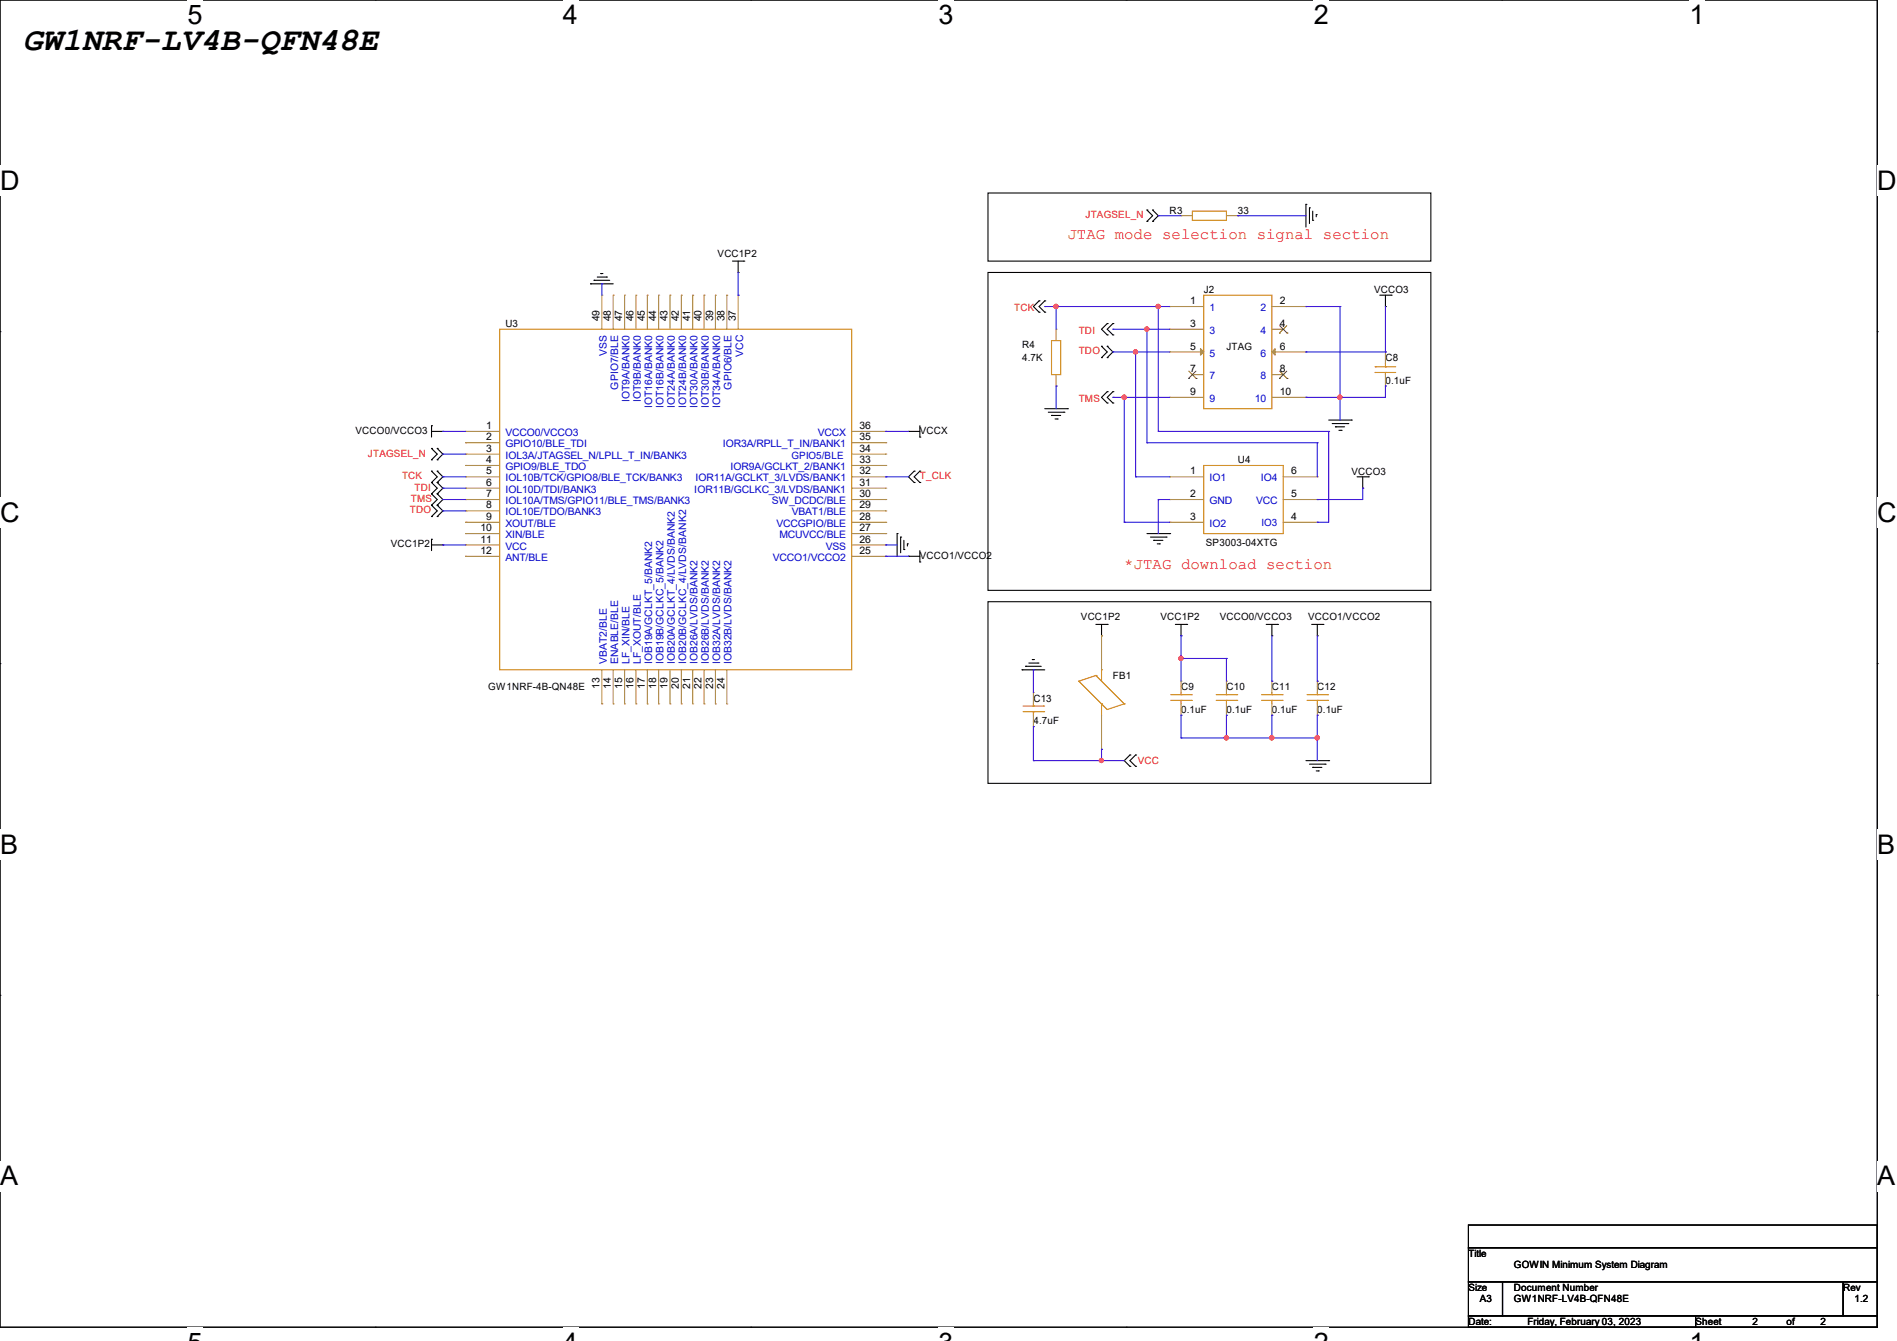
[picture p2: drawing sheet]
<svg xmlns="http://www.w3.org/2000/svg" width="297mm" height="210mm" viewBox="0 0 297 210" stroke-linecap="round" stroke-linejoin="round" font-family="sans-serif">
<path d="M0 0h293.9v207.9h-293.9z" fill="none" stroke="#000" stroke-width=".17"/>
<g fill="#fff">
<path d="M29.4 0h2.3v4.7h-2.3z"/>
<path d="M29.4 207.9h2.3v2.1h-2.3z"/>
</g>
<path d="M58.8 0h.1M58.8 207.9h.1" fill="none" stroke="#000" stroke-width=".17"/>
<g fill="#fff">
<path d="M88.1 0h2.4v4.7h-2.4z"/>
<path d="M88.1 207.9h2.4v2.1h-2.4z"/>
</g>
<path d="M117.6 0h.1M117.6 207.9h.1" fill="none" stroke="#000" stroke-width=".17"/>
<g fill="#fff">
<path d="M146.9 0h2.4v4.7h-2.4z"/>
<path d="M146.9 207.9h2.4v2.1h-2.4z"/>
</g>
<path d="M176.3 0h.1M176.3 207.9h.1" fill="none" stroke="#000" stroke-width=".17"/>
<g fill="#fff">
<path d="M205.7 0h2.4v4.7h-2.4z"/>
<path d="M205.7 207.9h2.4v2.1h-2.4z"/>
</g>
<path d="M235.1 0h.1M235.1 207.9h.1" fill="none" stroke="#000" stroke-width=".17"/>
<g fill="#fff">
<path d="M264.5 0h2.4v4.7h-2.4z"/>
<path d="M264.5 207.9h2.4v2.1h-2.4z"/>
<path d="M0 26h3v4.7h-3z"/>
<path d="M293.9 26h3.1v4.7h-3.1z"/>
<path d="M0 77.9h3v4.7h-3z"/>
<path d="M293.9 77.9h3.1v4.7h-3.1z"/>
</g>
<path d="M0 51.9h.1M293.9 51.9h.1" fill="none" stroke="#000" stroke-width=".17"/>
<g fill="#fff">
<path d="M0 129.9h2.8v4.7h-2.8z"/>
<path d="M293.9 129.9h2.9v4.7h-2.9z"/>
</g>
<path d="M0 103.9h.1M293.9 103.9h.1" fill="none" stroke="#000" stroke-width=".17"/>
<g fill="#fff">
<path d="M0 181.8h2.8v4.8h-2.8z"/>
<path d="M293.8 181.8h3v4.8h-3z"/>
</g>
<g fill="none" stroke="#000" stroke-width=".17">
<path d="M154.7 30.2h69.3v10.7h-69.3zM179.6 32.9h.1M179.6 34.7h.1M179.6 32.9l.9 .9-.9 .9M180.5 34.7h.1M180.5 32.9h.1M180.5 32.9l.9 .9-.9 .9M204.5 32h.1M204.5 32v3.6M205 32.6h.1M205 32.6v2.4M205.5 34.5h.1"/>
<path d="M205.5 33.1v1.4M206.1 33.6h.1M206.1 33.6v.4M92.5 44.4h.1M92.5 44.4h3.5M93 43.9h.1M93 43.9h2.5M93.5 43.4h1.5M94.1 42.8h.1M94.1 42.8h.3M95 43.4h.1M114.7 40.9h1.8"/>
<path d="M115.6 42.7h.1M115.6 40.9v1.8M116.5 40.9h.1M154.7 42.7h69.3v49.8h-69.3zM162.7 47.1h.1M162.7 48.9h.1M162.7 47.1l-.9 .9 .9 .9M163.6 47.1h.1M163.6 48.9h.1M163.6 47.1l-.9 .9 .9 .9M172.5 54.2h.1M172.5 56h.1"/>
<path d="M172.5 54.2l.9 .9-.9 .9M173.4 50.7h.1M173.4 52.5h.1M173.4 56h.1M173.4 54.2h.1M173.4 50.7l-.9 .9 .9 .9M173.4 54.2l.8 .9-.8 .9M174.2 50.7h.1M174.2 52.5h.1M174.2 50.7l-.8 .9 .8 .9M216 46.2h1.8M216.9 48h.1"/>
<path d="M216.9 46.2v1.8M217.8 46.2h.1M67.6 66.7h.1M67.6 70.2h.1M67.6 72h.1M67.6 73.8h.1M67.6 75.6h.1M67.6 77.3h.1M67.6 79.1h.1M67.6 66.7v1.8M67.6 67.6h1.7M67.6 70.2l.9 .9-.9 .9"/>
<path d="M67.6 73.8l.9 .9-.9 .9M67.6 75.6l.9 .9-.9 .8M67.6 79.1l.9 .9-.9 .9M67.6 77.3l.9 .9-.9 .9M68.5 72h.1M68.5 70.2h.1M68.5 75.6h.1M68.5 73.8h.1M68.5 77.3h.1M68.5 79.1h.1M68.5 70.2l.8 .9-.8 .9M68.5 73.8l.8 .9-.8 .9"/>
<path d="M68.5 75.6l.8 .9-.8 .8M68.5 79.1l.8 .9-.8 .9M68.5 77.3l.8 .9-.8 .9M69.3 67.6h.1M142.2 67.6h.1M142.2 67.6h1.8M143.1 73.8h.1M143.1 75.6h.1M143.1 73.8l-.9 .9 .9 .9M144 68.5h.1M144 75.6h.1M144 73.8h.1"/>
<path d="M144 66.7v1.8M144 73.8l-.9 .9 .9 .9M163.6 64h3.5M164.1 64.6h2.5M164.6 65.1h.1M164.6 65.1h1.5M165.2 65.6h.3M165.5 65.6h.1M166.6 64.6h.1M167.1 64h.1M173.4 61.3h.1M173.4 63.1h.1"/>
<path d="M173.4 61.3l-.9 .9 .9 .9M174.2 61.3h.1M174.2 63.1h.1M174.2 61.3l-.8 .9 .8 .9M208 65.8h3.6M208.6 66.3h2.4M209.1 66.8h.1M209.1 66.8h1.4M209.6 67.4h.4M210 67.4h.1M211 66.3h.1M211.6 65.8h.1"/>
<path d="M212.5 74.7h1.7M213.4 76.5h.1M213.4 74.7v1.8M214.2 74.7h.1M67.6 84.5h.1M67.6 80.9h.1M67.6 85.3h1.7M67.6 84.5v1.7M68.5 80.9h.1M69.3 85.3h.1M140.5 83.6h.1M140.5 83.6v3.5"/>
<path d="M141 84.1h.1M141 84.1v2.5M141.5 86.1h.1M141.5 84.6v1.5M142.1 85.2h.1M142.1 85.2v.3M142.2 87.1h.1M142.2 87.1h1.8M144 88h.1M144 86.2v1.8M154.7 94.2h69.3v28.5h-69.3zM171.6 97.8h1.8"/>
<path d="M172.5 99.6h.1M172.5 97.8v1.8M173.4 97.8h.1M179.6 83.6h3.5M180.1 84.1h2.5M180.6 84.6h.1M180.6 84.6h1.5M181.2 85.2h.3M181.5 85.2h.1M182.6 84.1h.1M183.1 83.6h.1M184 97.8h1.8"/>
<path d="M184.9 99.6h.1M184.9 97.8v1.8M185.8 97.8h.1M198.2 97.8h1.8M199.1 99.6h.1M199.1 97.8v1.8M200 97.8h.1M205.4 97.8h1.7M206.2 99.6h.1M206.2 97.8v1.8M207.1 97.8h.1M160 104.9h.1"/>
<path d="M160 104.9h3.6M160.6 104.4h.1M160.6 104.4h2.4M161.1 103.8h1.4M161.6 103.3h.1M161.6 103.3h.4M162.5 103.8h.1M176.9 118.2h.1M176.9 118.2l-.9 .9 .9 .9M177.8 118.2h.1M177.8 118.2l-.9 .9 .9 .9M204.5 119.1h3.5"/>
<path d="M205 119.7h2.5M207.5 119.7h.1M208 119.1h.1M176.9 120h.1M177.8 120h.1M205.5 120.2h.1M205.5 120.2h1.5M206.1 120.7h.3M206.4 120.7h.1M0 155.9h.1M293.9 155.9h.1M229.9 191.9h64v3.5h-64z"/>
<path d="M229.9 195.4h64v5.3h-64zM229.9 200.7h5.3v5.4h-5.3zM229.9 206.1h35.6v1.8h-35.6zM235.2 200.7h53.4v5.4h-53.4zM265.5 206.1h28.4v1.8h-28.4zM288.6 200.7h5.3v5.4h-5.3z"/>
</g>
<g fill="none" stroke="#cc8006" stroke-width=".17">
<path d="M186.7 33.1h5.3v1.4h-5.3zM78.2 51.6h55.1v53.3h-55.1zM164.6 53.3h1.5v5.4h-1.5zM188.5 46.2h10.6v17.8h-10.6zM215.3 57.4h.1M215.3 58.3h.1M215.3 57.4h3.2M215.3 58.3h3.2M216.9 58.3h.1M216.9 57.4h.1M216.9 56.9v.5M216.9 58.3v.4"/>
<path d="M188.5 72.9h12.4v10.7h-12.4zM160.2 111.5h3.2M160.2 110.6h3.2M161.8 110.6h.1M161.8 111.5h.1M161.8 110.2v.4M161.8 111.5v.5M163.4 111.5h.1M163.4 110.6h.1M168.9 106.7h.1M168.9 106.7l4.5 4.4 2.6-.9M171.6 105.8h.1"/>
<path d="M171.6 105.8l4.4 4.4M171.6 105.8l-2.7 .9M172.5 110.2h.1M172.5 104.9h.1M172.5 104.9v1.8M172.5 110.2v1.8M176 110.2h.1M183.3 109.7h3.2M183.3 108.8h3.2M184.9 108.8h.1M184.9 109.7h.1M184.9 108.5v.3"/>
<path d="M184.9 109.7v.5M186.5 109.7h.1M186.5 108.8h.1M190.4 109.7h3.2M190.4 108.8h3.2M192 108.8h.1M192 109.7h.1M192 108.5v.3M192 109.7v.5M193.6 109.7h.1M193.6 108.8h.1M197.5 109.7h3.2"/>
<path d="M197.5 108.8h3.2M199.1 108.8h.1M199.1 109.7h.1M199.1 108.5v.3M199.1 109.7v.5M200.7 109.7h.1M200.7 108.8h.1M204.6 109.7h3.3M204.6 108.8h3.3M206.2 108.8h.1M206.2 109.7h.1M206.2 108.5v.3"/>
<path d="M206.2 109.7v.5M207.9 109.7h.1M207.9 108.8h.1"/>
</g>
<g fill="none" stroke="#a84" stroke-width=".17">
<path d="M184.9 33.8h.1M184.9 33.8h1.8M192 33.8h1.8M193.8 33.8h.1M94.2 46.2h.1M94.2 46.2v5.4M96 46.2h.1M96 46.2v5.4M97.8 46.2h.1M97.8 46.2v5.4M99.6 46.2h.1M99.6 46.2v5.4"/>
<path d="M101.3 46.2h.1M101.3 46.2v5.4M103.1 46.2h.1M103.1 46.2v5.4M104.9 46.2h.1M104.9 46.2v5.4M106.7 46.2h.1M106.7 46.2v5.4M108.5 46.2h.1M108.5 46.2v5.4M110.2 46.2h.1M110.2 46.2v5.4"/>
<path d="M112 46.2h.1M112 46.2v5.4M113.8 46.2h.1M113.8 46.2v5.4M115.6 46.2h.1M115.6 46.2v5.4M165.4 51.6h.1M165.4 51.6v1.7M165.4 58.7v1.8M183.1 48h.1M183.1 51.6h.1M183.1 55.1h.1"/>
<path d="M183.1 48h5.4M183.1 51.6h5.4M183.1 55.1h5.4M186.7 58.7h.1M186.7 58.7h1.8M199.1 48h5.4M199.1 51.6h1.8M199.1 55.1h5.4M199.1 58.7h1.8M200.9 51.6h.1M200.9 58.7h.1M204.5 48h.1"/>
<path d="M204.5 55.1h.1M216.9 55.1h.1M216.9 55.1v1.8M216.9 58.7v1.8M72.9 67.6h.1M72.9 69.3h.1M72.9 71.1h.1M72.9 72.9h.1M72.9 74.7h.1M72.9 76.5h.1M72.9 78.2h.1M72.9 78.2h5.3"/>
<path d="M72.9 74.7h5.3M72.9 67.6h5.3M72.9 69.3h5.3M72.9 71.1h5.3M72.9 72.9h5.3M72.9 76.5h5.3M133.3 78.2h5.4M133.3 74.7h5.4M133.3 67.6h5.4M133.3 69.3h5.4M133.3 71.1h5.4M133.3 72.9h5.4"/>
<path d="M133.3 76.5h5.4M138.7 67.6h.1M138.7 69.3h.1M138.7 71.1h.1M138.7 72.9h.1M138.7 74.7h.1M138.7 76.5h.1M138.7 78.2h.1M165.4 60.5h.1M183.1 62.2h.1M183.1 78.2h.1M183.1 74.7h.1"/>
<path d="M183.1 62.2h5.4M183.1 78.2h5.4M183.1 74.7h5.4M199.1 62.2h5.4M200.9 78.2h5.3M200.9 74.7h5.3M204.5 62.2h.1M206.2 78.2h.1M206.2 74.7h.1M216.9 60.5h.1M72.9 80h.1M72.9 81.8h.1"/>
<path d="M72.9 83.6h.1M72.9 85.3h.1M72.9 87.1h.1M72.9 81.8h5.3M72.9 80h5.3M72.9 83.6h5.3M72.9 85.3h5.3M72.9 87.1h5.3M133.3 81.8h5.4M133.3 80h5.4M133.3 83.6h5.4M133.3 85.3h5.4"/>
<path d="M133.3 87.1h5.4M138.7 80h.1M138.7 81.8h.1M138.7 83.6h.1M138.7 85.3h.1M138.7 87.1h.1M172.5 99.6h.1M172.5 99.6v5.3M183.1 81.8h.1M183.1 81.8h5.4M200.9 81.8h5.3M206.2 81.8h.1"/>
<path d="M94.2 110.2h.1M94.2 104.9v5.3M96 110.2h.1M96 104.9v5.3M97.8 110.2h.1M97.8 104.9v5.3M99.6 110.2h.1M99.6 104.9v5.3M101.3 110.2h.1M101.3 104.9v5.3M103.1 110.2h.1M103.1 104.9v5.3"/>
<path d="M104.9 110.2h.1M104.9 104.9v5.3M106.7 110.2h.1M106.7 104.9v5.3M108.5 110.2h.1M108.5 104.9v5.3M110.2 110.2h.1M110.2 104.9v5.3M112 110.2h.1M112 104.9v5.3M113.8 110.2h.1M113.8 104.9v5.3"/>
<path d="M161.8 108.5h.1M161.8 113.8h.1M161.8 108.5v1.7M161.8 112v1.8M172.5 117.3h.1M172.5 112v5.3M184.9 106.7h.1M184.9 112h.1M184.9 106.7v1.8M184.9 110.2v1.8M192 106.7h.1M192 112h.1"/>
<path d="M192 106.7v1.8M192 110.2v1.8M199.1 106.7h.1M199.1 112h.1M199.1 106.7v1.8M199.1 110.2v1.8M206.2 106.7h.1M206.2 112h.1M206.2 106.7v1.8M206.2 110.2v1.8"/>
</g>
<path d="M186.1 59.3h.1M186.1 58.1l1.2 1.2M187.2 58.1l-1.1 1.2M187.3 59.3h.1M200.3 52.2h.1M200.3 59.3h.1M200.4 51l1.1 1.2M200.4 58.1l1.1 1.2M201.5 51l-1.2 1.2M201.5 58.1l-1.2 1.2M201.5 52.2h.1M201.5 59.3h.1" fill="none" stroke="#804000" stroke-width=".16"/>
<g fill="#a84" stroke="#a84" stroke-width=".17">
<path d="M188 54.6l.5 .5-.5 .5z"/>
<path d="M199.6 54.6v1l-.5-.5z"/>
</g>
<g fill="none" stroke="#4200ff" stroke-width=".17">
<path d="M181.4 33.8h.1M181.4 33.8h3.5M193.8 33.8h.1M193.8 33.8h10.7M94.2 44.4h.1M94.2 44.4v1.8M115.6 46.2h.1M115.6 42.7v3.5M163.6 48h.1M163.6 48h19.5M165.4 48h.1M165.4 48v3.6"/>
<path d="M174.2 51.6h.1M174.2 55.1h.1M174.2 51.6h8.9M174.2 55.1h8.9M177.8 55.1h.1M177.8 55.1v19.6M179.6 51.6h.1M179.6 51.6v17.7M181.4 48h.1M181.4 48v19.6M204.5 48h.1M204.5 55.1h.1"/>
<path d="M204.5 48h5.3M204.5 55.1h12.4M209.8 48h.1M209.8 48v17.8M216.9 55.1h.1M216.9 48v7.1M69.3 67.6h.1M69.3 71.1h.1M69.3 74.7h.1M69.3 76.5h.1M69.3 78.2h.1M69.3 67.6h3.6"/>
<path d="M69.3 71.1h3.6M69.3 74.7h3.6M69.3 76.5h3.6M69.3 78.2h3.6M138.7 67.6h.1M138.7 74.7h.1M138.7 67.6h3.5M138.7 74.7h3.5M165.4 60.5h.1M165.4 60.5v3.5M174.2 62.2h.1M174.2 62.2h8.9"/>
<path d="M176 62.2h.1M176 62.2v19.6M177.8 74.7h.1M177.8 74.7h5.3M179.6 69.3h.1M179.6 69.3h26.6M181.4 67.6h.1M181.4 78.2h.1M181.4 67.6h26.6M181.4 78.2h1.7M181.4 78.2v5.4M204.5 62.2h.1"/>
<path d="M206.2 69.3h.1M206.2 78.2h.1M206.2 69.3v5.4M208 67.6h.1M208 67.6v14.2h-1.8M209.8 62.2h.1M213.4 76.5h.1M213.4 76.5v1.7h-7.2M216.9 60.5h.1M216.9 60.5v1.7h-12.4M69.3 85.3h.1M69.3 80h.1"/>
<path d="M69.3 85.3h3.6M69.3 80h3.6M138.7 87.1h.1M138.7 85.3h.1M138.7 87.1h3.5M138.7 85.3h1.8M176 81.8h.1M176 81.8h7.1M184.9 99.6h.1M184.9 99.6v7.1M199.1 99.6v7.1M206.2 81.8h.1"/>
<path d="M206.2 99.6v7.1M161.8 104.9h.1M161.8 113.8h.1M161.8 119.1h.1M161.8 119.1h14.2M161.8 104.9v3.6M161.8 113.8v5.3M172.5 119.1h.1M172.5 117.3h.1M172.5 117.3v1.8M184.9 115.6h.1M184.9 112h.1"/>
<path d="M184.9 103.1h.1M184.9 112v3.6M184.9 115.6h21.3M184.9 103.1h7.1M192 115.6h.1M192 112h.1M192 103.1h.1M192 103.1v3.6M192 112v3.6M199.1 112h.1M199.1 115.6h.1M199.1 106.7h.1"/>
<path d="M199.1 112v3.6M206.2 106.7h.1M206.2 115.6h.1M206.2 112h.1M206.2 112v7.1"/>
</g>
<g fill="#f00" stroke="#f00" stroke-width=".17">
<circle cx="206.2" cy="115.5" r=".32"/>
<circle cx="199.1" cy="115.5" r=".32"/>
<circle cx="172.4" cy="119.1" r=".32"/>
<circle cx="192" cy="115.5" r=".32"/>
<circle cx="184.9" cy="103.1" r=".32"/>
<circle cx="165.3" cy="48" r=".32"/>
<circle cx="181.3" cy="48" r=".32"/>
<circle cx="209.8" cy="62.2" r=".32"/>
<circle cx="179.6" cy="51.5" r=".32"/>
<circle cx="177.8" cy="55.1" r=".32"/>
<circle cx="176" cy="62.2" r=".32"/>
</g>
<text font-size="5.1" x="3.6" y="7.9">GW1NRF-LV4B-QFN48E</text>
<g font-size="4.2">
<text x="29.4" y="3.8">5</text>
<text x="88.1" y="3.8">4</text>
<text x="146.9" y="3.8">3</text>
<text x="205.7" y="3.8">2</text>
<text x="264.5" y="3.8">1</text>
<text x="0" y="29.8">D</text>
<text x="293.9" y="29.8">D</text>
<text x="0" y="81.7">C</text>
<text x="293.9" y="81.7">C</text>
<text x="0" y="133.7">B</text>
<text x="293.9" y="133.7">B</text>
<text x="0" y="185.6">A</text>
<text x="293.9" y="185.6">A</text>
</g>
<g font-size="2.5" fill="#f00">
<text x="167.1" y="37.5">JTAG mode selection signal section</text>
<text x="176" y="89.1">*JTAG download section</text>
</g>
<g font-size="1.6" fill="#f00">
<text x="170" y="34.2">JTAGSEL_N</text>
<text x="158.8" y="48.7">TCK</text>
<text x="168.9" y="52.3">TDI</text>
<text x="168.9" y="55.5">TDO</text>
<text x="168.9" y="62.9">TMS</text>
<text x="57.6" y="71.5">JTAGSEL_N</text>
<text x="62.9" y="75.1">TCK</text>
<text x="64.9" y="76.8">TDI</text>
<text x="144" y="75.1">T_CLK</text>
<text x="64.2" y="80.4">TDO</text>
<text x="64.3" y="78.6">TMS</text>
<text x="178.1" y="119.7">VCC</text>
</g>
<g font-size="1.6">
<text x="183.1" y="33.4">R3</text>
<text x="193.8" y="33.4">33</text>
<text x="112.4" y="40.2">VCC1P2</text>
<text x="186.3" y="47.6">1</text>
<text x="188.5" y="45.9">J2</text>
<text x="200.4" y="47.6">2</text>
<text x="215.1" y="45.9">VCCO3</text>
<text x="79.1" y="51.2">U3</text>
<text x="93.9" y="50.3" transform="rotate(-90 93.9 50.3)">49</text>
<text x="95.6" y="50.3" transform="rotate(-90 95.6 50.3)">48</text>
<text x="97.4" y="50.3" transform="rotate(-90 97.4 50.3)">47</text>
<text x="99.2" y="50.3" transform="rotate(-90 99.2 50.3)">46</text>
<text x="101" y="50.3" transform="rotate(-90 101 50.3)">45</text>
<text x="102.7" y="50.3" transform="rotate(-90 102.7 50.3)">44</text>
<text x="104.5" y="50.3" transform="rotate(-90 104.5 50.3)">43</text>
<text x="106.3" y="50.3" transform="rotate(-90 106.3 50.3)">42</text>
<text x="108.1" y="50.3" transform="rotate(-90 108.1 50.3)">41</text>
<text x="109.9" y="50.3" transform="rotate(-90 109.9 50.3)">40</text>
<text x="111.6" y="50.3" transform="rotate(-90 111.6 50.3)">39</text>
<text x="113.4" y="50.3" transform="rotate(-90 113.4 50.3)">38</text>
<text x="115.2" y="50.3" transform="rotate(-90 115.2 50.3)">37</text>
<text x="186.3" y="51.2">3</text>
<text x="200.4" y="51.2">4</text>
<text x="160" y="54.4">R4</text>
<text x="160" y="56.6">4.7K</text>
<text x="186.3" y="54.7">5</text>
<text x="186.3" y="58.3">7</text>
<text x="192" y="54.8">JTAG</text>
<text x="200.4" y="54.7">6</text>
<text x="200.4" y="58.3">8</text>
<text x="216.9" y="56.6">C8</text>
<text x="186.3" y="61.8">9</text>
<text x="200.4" y="61.8">10</text>
<text x="216.9" y="60.1">0.1uF</text>
<text x="55.7" y="67.9">VCCO0/VCCO3</text>
<text x="76.1" y="67.2">1</text>
<text x="76.1" y="69">2</text>
<text x="76.1" y="70.7">3</text>
<text x="134.6" y="67.2">36</text>
<text x="134.6" y="69">35</text>
<text x="134.6" y="70.7">34</text>
<text x="144" y="67.9">VCCX</text>
<text x="76.1" y="72.5">4</text>
<text x="76.1" y="74.3">5</text>
<text x="76.1" y="76.1">6</text>
<text x="76.1" y="77.9">7</text>
<text x="134.6" y="72.5">33</text>
<text x="134.6" y="74.3">32</text>
<text x="134.6" y="76.1">31</text>
<text x="134.6" y="77.9">30</text>
<text x="186.3" y="77.9">2</text>
<text x="186.3" y="74.3">1</text>
<text x="193.8" y="72.6">U4</text>
<text x="202.1" y="77.9">5</text>
<text x="202.1" y="74.3">6</text>
<text x="211.6" y="74.3">VCCO3</text>
<text x="75.2" y="83.2">10</text>
<text x="76.1" y="79.6">8</text>
<text x="76.1" y="81.4">9</text>
<text x="134.6" y="79.6">29</text>
<text x="134.6" y="81.4">28</text>
<text x="134.6" y="83.2">27</text>
<text x="186.3" y="81.4">3</text>
<text x="202.1" y="81.4">4</text>
<text x="61.2" y="85.7">VCC1P2</text>
<text x="75.2" y="85">11</text>
<text x="75.2" y="86.7">12</text>
<text x="134.6" y="85">26</text>
<text x="134.6" y="86.7">25</text>
<text x="144" y="87.5">VCCO1/VCCO2</text>
<text x="188.8" y="85.6">SP3003-04XTG</text>
<text x="169.2" y="97.1">VCC1P2</text>
<text x="181.7" y="97.1">VCC1P2</text>
<text x="191" y="97.1">VCCO0/VCCO3</text>
<text x="204.8" y="97.1">VCCO1/VCCO2</text>
<text x="93.9" y="107.9" transform="rotate(-90 93.9 107.9)">13</text>
<text x="95.6" y="107.9" transform="rotate(-90 95.6 107.9)">14</text>
<text x="97.4" y="107.9" transform="rotate(-90 97.4 107.9)">15</text>
<text x="99.2" y="107.9" transform="rotate(-90 99.2 107.9)">16</text>
<text x="101" y="107.9" transform="rotate(-90 101 107.9)">17</text>
<text x="102.7" y="107.9" transform="rotate(-90 102.7 107.9)">18</text>
<text x="104.5" y="107.9" transform="rotate(-90 104.5 107.9)">19</text>
<text x="106.3" y="107.9" transform="rotate(-90 106.3 107.9)">20</text>
<text x="108.1" y="107.9" transform="rotate(-90 108.1 107.9)">21</text>
<text x="109.9" y="107.9" transform="rotate(-90 109.9 107.9)">22</text>
<text x="111.6" y="107.9" transform="rotate(-90 111.6 107.9)">23</text>
<text x="113.4" y="107.9" transform="rotate(-90 113.4 107.9)">24</text>
<text x="174.2" y="106.3">FB1</text>
<text x="76.5" y="108.1">GW1NRF-4B-QN48E</text>
<text x="161.8" y="109.9">C13</text>
<text x="161.8" y="113.5">4.7uF</text>
<text x="184.9" y="108.1">C9</text>
<text x="184.9" y="111.7">0.1uF</text>
<text x="192" y="108.1">C10</text>
<text x="192" y="111.7">0.1uF</text>
<text x="199.1" y="108.1">C11</text>
<text x="199.1" y="111.7">0.1uF</text>
<text x="206.2" y="108.1">C12</text>
<text x="206.2" y="111.7">0.1uF</text>
<text x="229.9" y="196.8">Title</text>
<text x="229.9" y="202.2">Size</text>
<text x="231.7" y="204">A3</text>
<text x="237" y="202.2">Document Number</text>
<text x="237" y="204">GW1NRF-LV4B-QFN48E</text>
<text x="237" y="198.6">GOWIN Minimum System Diagram</text>
<text x="288.6" y="202.2">Rev</text>
<text x="290.4" y="204">1.2</text>
<text x="229.9" y="207.5">Date:</text>
<text x="239.1" y="207.5">Friday, February 03, 2023</text>
<text x="265.5" y="207.5">Sheet</text>
<text x="274.4" y="207.5">2</text>
<text x="279.7" y="207.5">of</text>
<text x="285" y="207.5">2</text>
</g>
<g font-size="1.6" fill="#00c">
<text x="189.4" y="48.7">1</text>
<text x="189.4" y="52.3">3</text>
<text x="197.4" y="48.7">2</text>
<text x="197.4" y="52.3">4</text>
<text x="95" y="55.8" transform="rotate(-90 95 55.8)">VSS</text>
<text x="116.3" y="55.9" transform="rotate(-90 116.3 55.9)">VCC</text>
<text x="189.4" y="55.8">5</text>
<text x="189.4" y="59.4">7</text>
<text x="197.4" y="55.8">6</text>
<text x="197.4" y="59.4">8</text>
<text x="96.8" y="61" transform="rotate(-90 96.8 61)">GPIO7/BLE</text>
<text x="98.6" y="63" transform="rotate(-90 98.6 63)">IOT9A/BANK0</text>
<text x="100.3" y="63" transform="rotate(-90 100.3 63)">IOT9B/BANK0</text>
<text x="102.1" y="63.9" transform="rotate(-90 102.1 63.9)">IOT16A/BANK0</text>
<text x="103.9" y="63.9" transform="rotate(-90 103.9 63.9)">IOT16B/BANK0</text>
<text x="105.7" y="63.9" transform="rotate(-90 105.7 63.9)">IOT24A/BANK0</text>
<text x="107.4" y="63.9" transform="rotate(-90 107.4 63.9)">IOT24B/BANK0</text>
<text x="109.2" y="63.9" transform="rotate(-90 109.2 63.9)">IOT30A/BANK0</text>
<text x="111" y="63.9" transform="rotate(-90 111 63.9)">IOT30B/BANK0</text>
<text x="112.8" y="63.9" transform="rotate(-90 112.8 63.9)">IOT34A/BANK0</text>
<text x="114.6" y="61" transform="rotate(-90 114.6 61)">GPIO6/BLE</text>
<text x="189.4" y="63">9</text>
<text x="196.5" y="63">10</text>
<text x="79.1" y="68.3">VCCO0/VCCO3</text>
<text x="79.1" y="70.1">GPIO10/BLE_TDI</text>
<text x="79.1" y="71.8">IOL3A/JTAGSEL_N/LPLL_T_IN/BANK3</text>
<text x="113.2" y="70.1">IOR3A/RPLL_T_IN/BANK1</text>
<text x="123.9" y="71.8">GPIO5/BLE</text>
<text x="128.1" y="68.3">VCCX</text>
<text x="79.1" y="73.6">GPIO9/BLE_TDO</text>
<text x="79.1" y="75.4">IOL10B/TCK/GPIO8/BLE_TCK/BANK3</text>
<text x="79.1" y="77.2">IOL10D/TDI/BANK3</text>
<text x="108.7" y="77.2">IOR11B/GCLKC_3/LVDS/BANK1</text>
<text x="108.9" y="75.4">IOR11A/GCLKT_3/LVDS/BANK1</text>
<text x="114.4" y="73.6">IOR9A/GCLKT_2/BANK1</text>
<text x="189.4" y="75.4">IO1</text>
<text x="197.4" y="75.4">IO4</text>
<text x="79.1" y="79">IOL10A/TMS/GPIO11/BLE_TMS/BANK3</text>
<text x="79.1" y="80.7">IOL10E/TDO/BANK3</text>
<text x="79.1" y="82.5">XOUT/BLE</text>
<text x="120.9" y="79">SW_DCDC/BLE</text>
<text x="121.6" y="82.5">VCCGPIO/BLE</text>
<text x="124" y="80.7">VBAT1/BLE</text>
<text x="189.4" y="82.5">IO2</text>
<text x="189.4" y="79">GND</text>
<text x="196.7" y="79">VCC</text>
<text x="197.5" y="82.3">IO3</text>
<text x="79.1" y="84.3">XIN/BLE</text>
<text x="79.1" y="86.1">VCC</text>
<text x="79.1" y="87.8">ANT/BLE</text>
<text x="121" y="87.8">VCCO1/VCCO2</text>
<text x="122" y="84.3">MCUVCC/BLE</text>
<text x="129.3" y="86.1">VSS</text>
<text x="95" y="104" transform="rotate(-90 95 104)">VBAT2/BLE</text>
<text x="96.8" y="104" transform="rotate(-90 96.8 104)">ENABLE/BLE</text>
<text x="98.6" y="104" transform="rotate(-90 98.6 104)">LF_XIN/BLE</text>
<text x="100.3" y="104" transform="rotate(-90 100.3 104)">LF_XOUT/BLE</text>
<text x="102.1" y="104" transform="rotate(-90 102.1 104)">IOB19A/GCLKT_5/BANK2</text>
<text x="103.9" y="104" transform="rotate(-90 103.9 104)">IOB19B/GCLKC_5/BANK2</text>
<text x="105.7" y="104" transform="rotate(-90 105.7 104)">IOB20A/GCLKT_4/LVDS/BANK2</text>
<text x="107.4" y="104" transform="rotate(-90 107.4 104)">IOB20B/GCLKC_4/LVDS/BANK2</text>
<text x="109.2" y="104" transform="rotate(-90 109.2 104)">IOB26A/LVDS/BANK2</text>
<text x="111" y="104" transform="rotate(-90 111 104)">IOB26B/LVDS/BANK2</text>
<text x="112.8" y="104" transform="rotate(-90 112.8 104)">IOB32A/LVDS/BANK2</text>
<text x="114.6" y="104" transform="rotate(-90 114.6 104)">IOB32B/LVDS/BANK2</text>
</g>
</svg>
